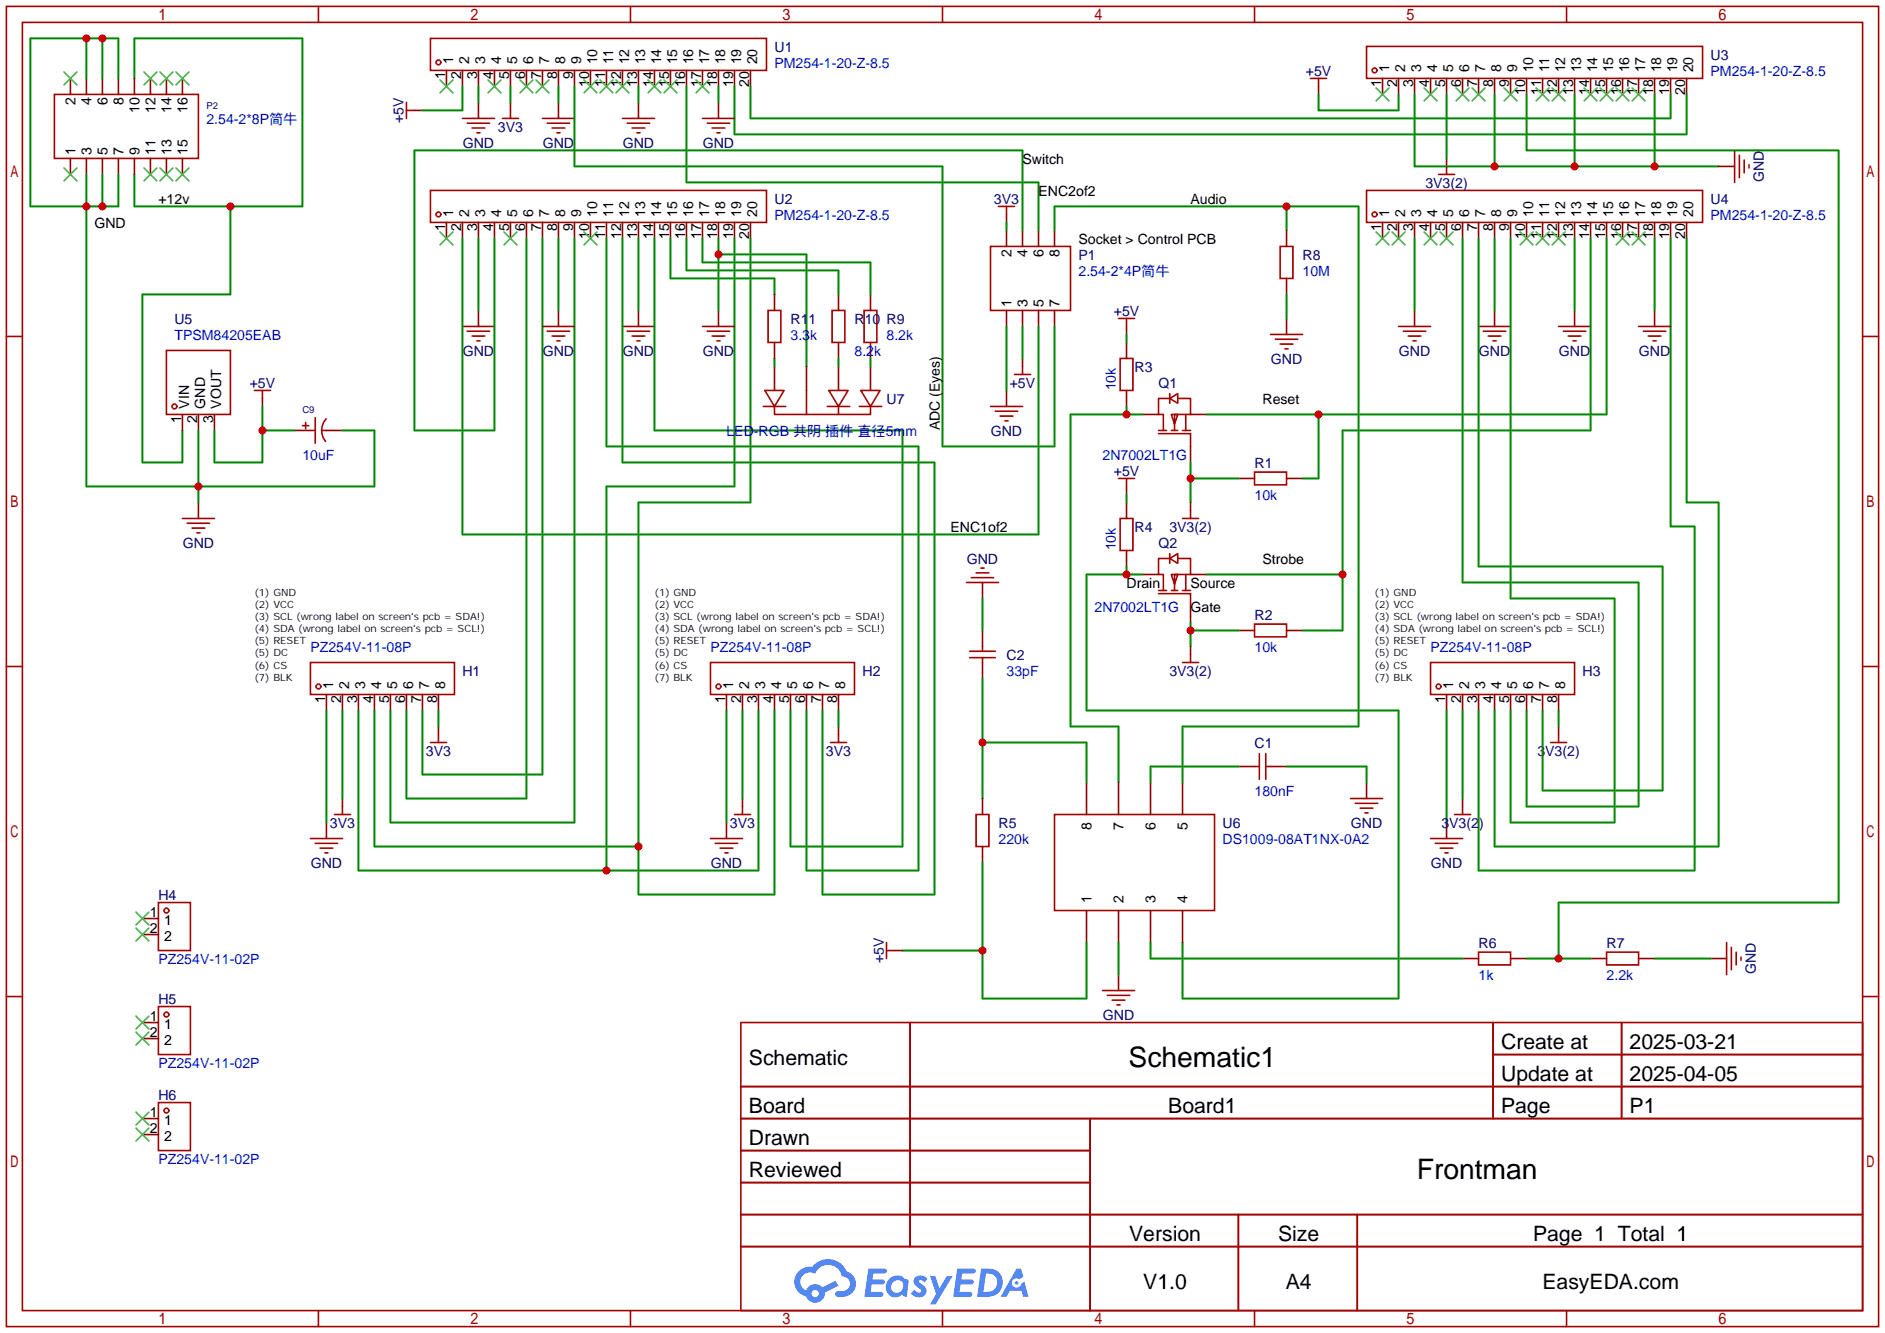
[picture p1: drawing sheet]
<svg xmlns="http://www.w3.org/2000/svg" width="299mm" height="212mm" viewBox="0 0 299 212" stroke-linecap="round" stroke-linejoin="round" font-family="sans-serif">
<g fill="none" stroke="#a10000" stroke-width=".25">
<path d="M1 1h297.2v209.6h-297.2zM3.6 3.6h292.1v204.4h-292.1zM50.5 1v2.6M100.1 1v2.6M149.6 1v2.6M199.1 1v2.6M248.7 1v2.6M1 53.4h2.6M295.7 53.4h2.5M1 105.8h2.6M295.7 105.8h2.5M1 158.2h2.6"/>
<path d="M295.7 158.2h2.5M117.6 162.3h178.1v45.7h-178.1zM117.6 172.5h178.1M117.6 177.5h178.1M144.5 162.3v35.6M173 177.5v30.5M237 162.3v15.2M237 167.4h58.7M257.4 162.3v15.2M117.6 182.6h55.4M117.6 192.8h178.1M117.6 187.7h55.4"/>
<path d="M117.6 197.9h178.1M196.6 192.8v15.2M215.4 192.8v15.2M50.5 208v2.6M100.1 208v2.6M149.6 208v2.6M199.1 208v2.6M248.7 208v2.6"/>
</g>
<g fill="#5487ff">
<path d="M145.3 202.7a1.3 1.3 0 0 1 1.9 .3l-.4 .6a.54 .54 0 0 0-.9-.2v.1a2.32 2.32 0 0 1 1.2 1.4 1.36 1.36 0 0 1-1.1 1 1.36 1.36 0 0 1-1.4-.6l.5-.6a.7 .7 0 0 0 1.1 .3l-.1-.3a1.6 1.6 0 0 1-1.1-1.6z"/>
<path d="M147.6 202.5h.9l.6 2 1.2-2h.9l-2.7 4.6h-.9l1-1.7z"/>
<path d="M137.8 201.4h1.7a1.31 1.31 0 0 1 1.2 .2 .4 .4 0 0 1-.3 .5l-1.8 .1-.1 .9h1.6a.4 .4 0 0 1 .4 .4 .4 .4 0 0 1-.5 .4h-1.6l-.2 1.2h.8a1.23 1.23 0 0 1 1.2 .2 .39 .39 0 0 1-.4 .5h-2.6z"/>
<path d="M151.9 201.4h1.7a1.32 1.32 0 0 1 1.2 .2 .39 .39 0 0 1-.3 .5l-1.8 .1-.1 .9h1.6a.4 .4 0 0 1 .4 .4 .4 .4 0 0 1-.4 .4h-1.7l-.2 1.2h.8a1.23 1.23 0 0 1 1.2 .1 .39 .39 0 0 1-.4 .6h-2.6z"/>
<path d="M161.3 201.4h.8l.3 1.3-.6 .4a.75 .75 0 0 0-1.1 .3 .75 .75 0 0 0 .5 1 .75 .75 0 0 0 .9-.7l.5-.2 .6 2.3h-.8l-.3-.9h-1.8l-.5 .9h-1z"/>
<path d="M155.7 201.4l-.6 4.4h1.5a2.27 2.27 0 0 0 2.5-1.6 2.27 2.27 0 0 0-1.4-2.7zM156.5 202.1a1.5 1.5 0 0 1 1.8 1.6 1.5 1.5 0 0 1-1.9 1.4h-.3z"/>
<path d="M141.2 203a1.62 1.62 0 0 0-.4 2.1 1.62 1.62 0 0 0 2 .6l.4-.2 .3 .3h.4l.3-2.4-.1-.3-.2-.1a.57 .57 0 0 1-.6-.3 1.73 1.73 0 0 0-2.1 .3zM141.8 203.5a.96 .96 0 0 1 1.4 0 .96 .96 0 0 1-.2 1.5 .95 .95 0 0 1-1.4-.1 .95 .95 0 0 1 .2-1.4z"/>
<path d="M126.8 201.8a2.37 2.37 0 0 0 1.1 4 1.54 1.54 0 0 0 1.8 1 1.54 1.54 0 0 0 1.2-1.6l2.2-1.1-.5-.8-2 1a1.57 1.57 0 0 0-2.7 .5 1.5 1.5 0 0 1-.7-2.1 1.5 1.5 0 0 1 2.2-.5 2.23 2.23 0 0 1 2.3-1.4 2.23 2.23 0 0 1 2 1.8 1.16 1.16 0 0 1 1.2 1.1 1.16 1.16 0 0 1-1.1 1.2h-.7a.47 .47 0 0 0-.5 .4 .47 .47 0 0 0 .4 .5 2.23 2.23 0 0 0 2.3-.6 2.23 2.23 0 0 0 .4-2.3 2.16 2.16 0 0 0-1.3-1.1 3.2 3.2 0 0 0-5.5-.7l-1.1 .1zM128.8 205.3a.6 .6 0 0 1 1.2 0 .6 .6 0 0 1-1.2 0z"/>
<circle cx="161.4" cy="203.6" r=".28"/>
</g>
<g fill="none" stroke="#a10000" stroke-width=".25">
<path d="M8.6 15h22.9v10.1h-22.9zM64.5 16.3v2.5M64.5 17.5h1.3M68.3 6.1h53.4v5.1h-53.4zM73.4 18.8h5.1M74.2 19.6h3.5M79.8 18.8h2.5M81 17.5v1.3M86.1 18.8h5.1M86.9 19.6h3.5M98.8 18.8h5.1M99.6 19.6h3.5"/>
<path d="M111.5 18.8h5.1M112.3 19.6h3.5M208 12.4h2.6M209.3 12.4v1.3M216.9 7.4h53.4v5h-53.4zM68.3 30.2h53.4v5.1h-53.4zM74.9 20.3h2.1M75.7 21.1h.5M87.6 20.3h2.1M88.4 21.1h.5M100.3 20.3h2.1M101.1 21.1h.5"/>
<path d="M113 20.3h2.1M113.8 21.1h.5M157.2 39.1h12.7v10.2h-12.7zM158.5 32.8h2.5M159.8 32.8v1.2M203.2 39.1h2v5.1h-2zM216.9 30.2h53.4v5.1h-53.4zM228.3 27.7h2.6M229.6 26.4v1.3M275.3 23.9v5.1M276.1 24.6v3.6M276.9 25.4v2"/>
<path d="M277.6 26.2v.5M26.4 55.6h10.2v10.2h-10.2zM73.4 51.8h5.1M74.2 52.6h3.5M74.9 53.3h2.1M75.7 54.1h.5M86.1 51.8h5.1M86.9 52.6h3.5M87.6 53.3h2.1M88.4 54.1h.5M98.8 51.8h5.1M99.6 52.6h3.5"/>
<path d="M100.3 53.3h2.1M101.1 54.1h.5M111.5 51.8h5.1M112.3 52.6h3.5M113 53.3h2.1M113.8 54.1h.5M121.9 49.3h2.1v5.1h-2.1zM132.1 49.3h2v5.1h-2zM137.2 49.3h2v5.1h-2zM161 59.4h2.6M162.3 58.2v1.2M177.5 50.5h2.6"/>
<path d="M177.8 56.9h2v5.1h-2zM178.8 50.5v1.3M201.7 53.1h5.1M202.4 53.8h3.6M203.2 54.6h2M204 55.4h.5M222 51.8h5.1M222.8 52.6h3.5M223.5 53.3h2.1M224.3 54.1h.5M234.7 51.8h5.1M235.5 52.6h3.5"/>
<path d="M236.2 53.3h2.1M237 54.1h.5M247.4 51.8h5.1M248.2 52.6h3.5M248.9 53.3h2.1M249.7 54.1h.5M260.1 51.8h5.1M260.9 52.6h3.5M261.6 53.3h2.1M262.4 54.1h.5M40.4 62h2.5M41.7 62v1.2"/>
<path d="M48 67.6h1M48.5 67.1v1M49.3 68.3h.7M50 66.3v4.1M51.1 68.3h.7M51.8 66.5a2.74 2.74 0 0 0-.1 3.6M121.2 64.5h3.5M121.4 62h3.1l-1.6 2.5zM122.9 64.5v1.3h15.3v-1.3M128 62v3.8M131.3 64.5h3.6M131.6 62h3l-1.5 2.5z"/>
<path d="M133.1 64.5v1.3M136.4 64.5h3.6M136.7 62h3l-1.5 2.5zM157.2 64.5h5.1M158 65.3h3.5M158.7 66h2.1M159.5 66.8h.5M177.5 75.9h2.6M178.8 75.9v1.3M183.9 68.3h1.3M183.9 68.8h5.1v2.1M185.7 63.2l1.2-.7v1.5z"/>
<path d="M185.7 63.2h-1.8v2.6h.8v2.5M185.7 62.5v1.5M185.9 65.8h1l-.5 1.5zM185.9 68.3h1M186.9 63.2h2.1v2.6h-2.6v2.5M187.7 68.3h1.3M188.2 65.8v2.5M199.1 74.9h5.1v2.1h-5.1zM29 82.3h5M29.7 83.1h3.6M30.5 83.8h2M31.2 84.6h.5"/>
<path d="M153.4 92.5h5.1M154.2 91.7h3.5M154.9 90.9h2.1M155.7 90.2h.5M177.8 82.3h2v5.1h-2zM183.9 94.2h5.1v2.1M183.9 93.7h1.3M185.7 88.6l1.2-.7v1.5zM185.7 88.6h-1.8v2.6h.8v2.5M185.7 87.9v1.5M185.9 91.2h1l-.5 1.5zM185.9 93.7h1"/>
<path d="M186.9 88.6h2.1v2.6h-2.6v2.5M187.7 82.3h2.5M187.7 93.7h1.3M188.2 91.2v2.5M189 81v1.3M199.1 99.1h5.1v2h-5.1zM49.3 105.2h22.8v5h-22.8zM68.3 117.9h2.6M69.6 116.6v1.3M112.8 105.2h22.8v5h-22.8zM131.8 117.9h2.6M133.1 116.6v1.3"/>
<path d="M153.9 104.4h4.1M153.9 103.4h4.1M156 102.6v.8M156 104.4v.8M187.7 105.2h2.5M189 103.9v1.3M199.9 119.6v4.1M200.9 119.6v4.1M227.1 105.2h22.8v5h-22.8zM246.1 117.9h2.6M247.4 116.6v1.3M49.3 133.1h5.1"/>
<path d="M50 133.9h3.6M50.8 134.6h2M51.6 135.4h.5M53.1 129.3h2.5M54.4 128v1.3M112.8 133.1h5.1M113.5 133.9h3.6M114.3 134.6h2M115.1 135.4h.5M116.6 129.3h2.5M117.9 128v1.3M154.9 129.3h2.1v5.1h-2.1z"/>
<path d="M167.4 129.3h25.4v15.2h-25.4zM199.1 121.7h.8M200.9 121.7h.8M214.4 126.7h5.1M215.1 127.5h3.6M215.9 128.3h2M216.7 129h.5M227.1 133.1h5.1M227.8 133.9h3.6M228.6 134.6h2M229.4 135.4h.5M230.9 129.3h2.5"/>
<path d="M232.2 128v1.3M25.1 143.3h5.1v7.6h-5.1zM25.1 159.8h5.1v7.6h-5.1zM140.7 149.6v2.5M140.7 150.9h1.3M175 157.2h5.1M175.8 158h3.5M176.5 158.8h2.1M177.3 159.5h.5M234.7 151.1h5.1v2.1h-5.1zM255 151.1h5.1v2.1h-5.1zM274.1 149.6v5.1"/>
<path d="M274.8 150.4v3.5M275.6 151.1v2.1M276.4 151.9v.5M25.1 175h5.1v7.6h-5.1z"/>
<circle cx="69.6" cy="9.9" r=".38"/>
<circle cx="218.2" cy="11.2" r=".38"/>
<circle cx="69.6" cy="34" r=".38"/>
<circle cx="218.2" cy="34" r=".38"/>
<circle cx="27.7" cy="64.5" r=".38"/>
<circle cx="50.5" cy="109" r=".38"/>
<circle cx="114" cy="109" r=".38"/>
<circle cx="228.3" cy="109" r=".38"/>
<circle cx="26.4" cy="144.5" r=".38"/>
<circle cx="26.4" cy="161" r=".38"/>
<circle cx="26.4" cy="176.3" r=".38"/>
</g>
<g fill="none" stroke="#870000" stroke-width=".25">
<path d="M11.2 12.4v2.6M13.7 12.4v2.6M16.3 12.4v2.6M18.8 12.4v2.6M21.3 12.4v2.6M23.9 12.4v2.6M26.4 12.4v2.6M29 12.4v2.6M65.8 17.5h1.3M70.9 11.2v2.5M73.4 11.2v2.5M75.9 11.2v2.5"/>
<path d="M75.9 16.3v2.5M78.5 11.2v2.5M81 11.2v2.5M81 16.3v1.2M83.6 11.2v2.5M86.1 11.2v2.5M88.6 11.2v2.5M88.6 16.3v2.5M91.2 11.2v2.5M93.7 11.2v2.5M96.3 11.2v2.5M98.8 11.2v2.5"/>
<path d="M101.3 11.2v2.5M101.3 16.3v2.5M103.9 11.2v2.5M106.4 11.2v2.5M109 11.2v2.5M111.5 11.2v2.5M114 11.2v2.5M114 16.3v2.5M116.6 11.2v2.5M119.1 11.2v2.5M209.3 13.7v1.3M219.5 12.4v2.6"/>
<path d="M222 12.4v2.6M224.5 12.4v2.6M227.1 12.4v2.6M229.6 12.4v2.6M232.2 12.4v2.6M234.7 12.4v2.6M237.2 12.4v2.6M239.8 12.4v2.6M242.3 12.4v2.6M244.9 12.4v2.6M247.4 12.4v2.6M249.9 12.4v2.6"/>
<path d="M252.5 12.4v2.6M255 12.4v2.6M257.6 12.4v2.6M260.1 12.4v2.6M262.6 12.4v2.6M265.2 12.4v2.6M267.7 12.4v2.6M11.2 25.1v2.6M13.7 25.1v2.6M16.3 25.1v2.6M18.8 25.1v2.6M21.3 25.1v2.6"/>
<path d="M23.9 25.1v2.6M26.4 25.1v2.6M29 25.1v2.6M70.9 35.3v2.5M73.4 35.3v2.5M75.9 35.3v2.5M78.5 35.3v2.5M81 35.3v2.5M83.6 35.3v2.5M86.1 35.3v2.5M88.6 35.3v2.5M91.2 35.3v2.5"/>
<path d="M93.7 35.3v2.5M96.3 35.3v2.5M98.8 35.3v2.5M101.3 35.3v2.5M103.9 35.3v2.5M106.4 35.3v2.5M109 35.3v2.5M111.5 35.3v2.5M114 35.3v2.5M116.6 35.3v2.5M119.1 35.3v2.5M159.8 34v1.3"/>
<path d="M159.8 36.6v2.5M162.3 36.6v2.5M164.8 36.6v2.5M167.4 36.6v2.5M204.2 36.6v2.5M219.5 35.3v2.5M222 35.3v2.5M224.5 35.3v2.5M227.1 35.3v2.5M229.6 25.1v1.3M229.6 35.3v2.5M232.2 35.3v2.5"/>
<path d="M234.7 35.3v2.5M237.2 35.3v2.5M239.8 35.3v2.5M242.3 35.3v2.5M244.9 35.3v2.5M247.4 35.3v2.5M249.9 35.3v2.5M252.5 35.3v2.5M255 35.3v2.5M257.6 35.3v2.5M260.1 35.3v2.5M262.6 35.3v2.5"/>
<path d="M265.2 35.3v2.5M267.7 35.3v2.5M272.8 26.4h2.5M75.9 49.3v2.5M88.6 49.3v2.5M101.3 49.3v2.5M114 49.3v2.5M122.9 46.7v2.6M122.9 54.4v2.5M122.9 58.2v3.8M128 58.2v3.8M133.1 46.7v2.6"/>
<path d="M133.1 54.4v2.5M133.1 58.2v3.8M138.2 46.7v2.6M138.2 54.4v2.5M138.2 58.2v3.8M159.8 49.3v2.5M162.3 49.3v2.5M162.3 56.9v1.3M164.8 49.3v2.5M167.4 49.3v2.5M178.8 51.8v1.3M178.8 54.4v2.5"/>
<path d="M204.2 44.2v2.5M204.2 50.5v2.6M224.5 49.3v2.5M237.2 49.3v2.5M249.9 49.3v2.5M262.6 49.3v2.5M29 65.8v2.5M31.5 65.8v2.5M31.5 79.8v2.5M34 65.8v2.5M41.7 63.2v1.3M46.7 68.3h2.6"/>
<path d="M51.8 68.3h2.6M159.8 62v2.5M178.8 62v2.5M178.8 77.2v1.3M178.8 79.8v2.5M181.4 65.8h2.5M189 65.8h2.5M189 70.9v2.5M189 79.8v1.2M196.6 75.9h2.5M204.2 75.9h2.6M156 92.5v2.5"/>
<path d="M178.8 87.4v2.5M181.4 91.2h2.5M189 96.3v2.5M189 91.2h2.5M51.8 110.2v2.6M54.4 110.2v2.6M56.9 110.2v2.6M59.4 110.2v2.6M62 110.2v2.6M64.5 110.2v2.6M67.1 110.2v2.6M69.6 110.2v2.6"/>
<path d="M69.6 115.3v1.3M115.3 110.2v2.6M117.9 110.2v2.6M120.4 110.2v2.6M122.9 110.2v2.6M125.5 110.2v2.6M128 110.2v2.6M130.6 110.2v2.6M133.1 110.2v2.6M133.1 115.3v1.3M156 100.1v2.5M156 105.2v2.5"/>
<path d="M189 102.6v1.3M196.6 100.1h2.5M204.2 100.1h2.6M229.6 110.2v2.6M232.2 110.2v2.6M234.7 110.2v2.6M237.2 110.2v2.6M239.8 110.2v2.6M242.3 110.2v2.6M244.9 110.2v2.6M247.4 110.2v2.6M247.4 115.3v1.3"/>
<path d="M51.8 130.6v2.5M54.4 126.7v1.3M115.3 130.6v2.5M117.9 126.7v1.3M156 126.7v2.6M156 134.4v2.5M172.5 124.2v5.1M177.5 124.2v5.1M182.6 124.2v5.1M187.7 124.2v5.1M196.6 121.7h2.5M201.7 121.7h2.5"/>
<path d="M216.9 124.2v2.5M229.6 130.6v2.5M232.2 126.7v1.3M22.6 145.8h2.5M22.6 148.3h2.5M142 150.9h1.3M172.5 144.5v5.1M177.5 144.5v5.1M177.5 154.7v2.5M182.6 144.5v5.1M187.7 144.5v5.1M232.2 152.1h2.5"/>
<path d="M239.8 152.1h2.5M252.5 152.1h2.5M260.1 152.1h2.5M271.5 152.1h2.6M22.6 162.3h2.5M22.6 164.8h2.5M22.6 177.5h2.5M22.6 180.1h2.5"/>
</g>
<g fill="none" stroke="#3c3" stroke-width=".25">
<path d="M10.2 11.4l2 2.1M12.2 11.4l-2 2.1M22.9 11.4l2 2.1M24.9 11.4l-2 2.1M25.4 11.4l2 2.1M27.4 11.4l-2 2.1M27.9 11.4l2.1 2.1M30 11.4l-2.1 2.1M69.8 12.7l2.1 2M71.9 12.7l-2.1 2M77.5 12.7l2 2M79.5 12.7l-2 2"/>
<path d="M82.5 12.7l2.1 2M84.6 12.7l-2.1 2M85.1 12.7l2 2M87.1 12.7l-2 2M92.7 12.7l2 2M94.7 12.7l-2 2M95.2 12.7l2.1 2M97.3 12.7l-2.1 2M97.8 12.7l2 2M99.8 12.7l-2 2M102.9 12.7l2 2M104.9 12.7l-2 2"/>
<path d="M105.4 12.7l2 2M107.4 12.7l-2 2M110.5 12.7l2 2M112.5 12.7l-2 2M218.4 14l2.1 2M220.5 14l-2.1 2M226.1 14l2 2M228.1 14l-2 2M231.1 14l2.1 2M233.2 14l-2.1 2M233.7 14l2 2M235.7 14l-2 2"/>
<path d="M238.8 14l2 2M240.8 14l-2 2M243.8 14l2.1 2M245.9 14l-2.1 2M246.4 14l2 2M248.4 14l-2 2M251.5 14l2 2M253.5 14l-2 2M254 14l2 2M256 14l-2 2M256.5 14l2.1 2M258.6 14l-2.1 2"/>
<path d="M259.1 14l2 2M261.1 14l-2 2M10.2 26.7l2 2M12.2 26.7l-2 2M22.9 26.7l2 2M24.9 26.7l-2 2M25.4 26.7l2 2M27.4 26.7l-2 2M27.9 26.7l2.1 2M30 26.7l-2.1 2M69.8 36.8l2.1 2.1M71.9 36.8l-2.1 2.1"/>
<path d="M80 36.8l2 2.1M82 36.8l-2 2.1M92.7 36.8l2 2.1M94.7 36.8l-2 2.1M218.4 36.8l2.1 2.1M220.5 36.8l-2.1 2.1M221 36.8l2 2.1M223 36.8l-2 2.1M226.1 36.8l2 2.1M228.1 36.8l-2 2.1M228.6 36.8l2 2.1M230.6 36.8l-2 2.1"/>
<path d="M241.3 36.8l2 2.1M243.3 36.8l-2 2.1M243.8 36.8l2.1 2.1M245.9 36.8l-2.1 2.1M246.4 36.8l2 2.1M248.4 36.8l-2 2.1M256.5 36.8l2.1 2.1M258.6 36.8l-2.1 2.1M259.1 36.8l2 2.1M261.1 36.8l-2 2.1M21.6 144.8l2 2M21.6 147.3l2 2.1"/>
<path d="M23.6 144.8l-2 2M23.6 147.3l-2 2.1M21.6 161.3l2 2M21.6 163.8l2 2.1M21.6 176.5l2 2.1M21.6 179.1l2 2M23.6 161.3l-2 2M23.6 163.8l-2 2.1M23.6 176.5l-2 2.1M23.6 179.1l-2 2"/>
</g>
<g fill="none" stroke="#008700" stroke-width=".25">
<path d="M13.7 6.1v6.3M16.3 6.1v6.3M18.8 12.4v-6.3h-14v26.7h14v-5.1M21.3 12.4v-6.3h26.7v26.7h-26.7v-5.1M73.4 13.7v3.8h-6.3M75.9 13.7v2.6M81 13.7v2.6M88.6 13.7v2.6M91.2 13.7v12.7h58.4v44.5h17.8v-19.1M101.3 13.7v2.6M109 13.7v15.3h55.8v7.6M114 13.7v2.6"/>
<path d="M116.6 13.7v7.6h151.1v-6.3M119.1 13.7v5.1h146.1v-3.8M209.3 15v2.5h12.7v-2.5M224.5 15v11.4h48.3M229.6 15v10.1M237.2 15v11.4M242.3 15v8.9h49.5v119.4h-44.4v8.8M249.9 15v11.4M262.6 15v11.4M13.7 27.7v49.5h45.7v-8.9h-5M16.3 27.7v5.1M36.6 32.8v13.9h-14v26.7h6.4v-5.1"/>
<path d="M73.4 37.8v47h91.4v-33M75.9 37.8v11.5M83.6 37.8v88.9h-19.1v-13.9M86.1 37.8v85.1h-19v-10.1M88.6 37.8v11.5M91.2 37.8v92.8h-29.2v-17.8M96.3 37.8v33.1h49.5v67.3h-17.8v-25.4M98.8 37.8v35.6h49.5v68.6h-17.7v-29.2M101.3 37.8v11.5M103.9 37.8v30.5h39.4v66.1h-17.8v-21.6M106.4 37.8v6.4h16.5v2.5M109 37.8v5.1h24.1v3.8"/>
<path d="M111.5 37.8v3.9h26.7v5M114 37.8v11.5M116.6 37.8v39.4h-20.3v61M119.1 37.8v42h-17.8v62.2h21.6v-29.2M159.8 35.3v1.3M162.3 36.6v-12.7h-96.5v44.4h12.7v-30.5M167.4 36.6v-3.8h48.2v82.5h-27.9v8.9M204.2 32.8v3.8M224.5 37.8v11.5M232.2 37.8v54.7h27.9v35.5h-17.8v-15.2M234.7 37.8v52.1h29.2v35.6h-19v-12.7M237.2 37.8v11.5"/>
<path d="M239.8 37.8v57.2h16.5v35.6h-16.5v-17.8M249.9 37.8v11.5M252.5 37.8v30.5h-39.4v31.8h-6.3M255 37.8v28h-63.5M262.6 37.8v11.5M265.2 37.8v45.8h3.8v54.6h-34.3v-25.4M267.7 37.8v42h5.1v54.6h-35.6v-21.6M114 40.4h14v17.8M122.9 56.9v1.3M133.1 56.9v1.3M138.2 56.9v1.3M159.8 51.8v10.2"/>
<path d="M162.3 51.8v5.1M178.8 53.1v1.3M204.2 46.7v3.8M31.5 68.3v11.5M41.7 68.3h5M41.7 64.5v8.9h-7.7v-5.1M178.8 64.5v1.3M178.8 78.5v1.3M181.4 65.8h-11.5v49.5h7.6v8.9M189 73.4v6.4M189 75.9h7.6M209.3 65.8v10.1h-2.5"/>
<path d="M156 95v5.1M178.8 89.9v1.3M181.4 91.2h-8.9v21.6h49.5v45.7h-34.3v-8.9M189 98.8v3.8M191.5 91.2h21.6M51.8 112.8v17.8M54.4 112.8v13.9M56.9 112.8v25.4h63.5v-25.4M59.4 112.8v21.6h41.9M69.6 112.8v2.5M115.3 112.8v17.8M117.9 112.8v13.9"/>
<path d="M133.1 112.8v2.5M156 117.9h16.5v6.3M156 107.7v19M189 100.1h7.6M229.6 112.8v17.8M232.2 112.8v13.9M247.4 112.8v2.5M156 136.9v21.6h16.5v-8.9M196.6 121.7h-14v2.5M204.2 121.7h12.7v2.5M143.3 150.9h12.7M177.5 149.6v5.1"/>
<path d="M182.6 149.6v2.5h49.6M242.3 152.1h10.2M262.6 152.1h8.9"/>
</g>
<g fill="#c00">
<circle cx="96.3" cy="138.2" r=".63"/>
<circle cx="101.3" cy="134.4" r=".63"/>
<circle cx="114" cy="40.4" r=".63"/>
<circle cx="36.6" cy="32.8" r=".63"/>
<circle cx="41.7" cy="68.3" r=".63"/>
<circle cx="31.5" cy="77.2" r=".63"/>
<circle cx="16.3" cy="32.8" r=".63"/>
<circle cx="13.7" cy="32.8" r=".63"/>
<circle cx="13.7" cy="6.1" r=".63"/>
<circle cx="16.3" cy="6.1" r=".63"/>
<circle cx="237.2" cy="26.4" r=".63"/>
<circle cx="249.9" cy="26.4" r=".63"/>
<circle cx="262.6" cy="26.4" r=".63"/>
<circle cx="189" cy="75.9" r=".63"/>
<circle cx="209.3" cy="65.8" r=".63"/>
<circle cx="178.8" cy="65.8" r=".63"/>
<circle cx="213.1" cy="91.2" r=".63"/>
<circle cx="189" cy="100.1" r=".63"/>
<circle cx="178.8" cy="91.2" r=".63"/>
<circle cx="204.2" cy="32.8" r=".63"/>
<circle cx="156" cy="117.9" r=".63"/>
<circle cx="156" cy="150.9" r=".63"/>
<circle cx="247.4" cy="152.1" r=".63"/>
</g>
<g font-size="4.5">
<text x="179.2" y="169.4">Schematic1</text>
<text x="224.9" y="187.1">Frontman</text>
</g>
<g font-size="3.4">
<text x="238.3" y="166.5">Create at</text>
<text x="258.7" y="166.5">2025-03-21</text>
<text x="118.9" y="169">Schematic</text>
<text x="238.3" y="171.6">Update at</text>
<text x="258.7" y="171.6">2025-04-05</text>
<text x="118.9" y="176.6">Board</text>
<text x="185.4" y="176.6">Board1</text>
<text x="238.3" y="176.6">Page</text>
<text x="258.7" y="176.6">P1</text>
<text x="118.9" y="181.7">Drawn</text>
<text x="118.9" y="186.8">Reviewed</text>
<text x="179.2" y="197">Version</text>
<text x="202.9" y="197">Size</text>
<text x="243.3" y="197">Page 1 Total 1</text>
<text x="181.5" y="204.6">V1.0</text>
<text x="204.1" y="204.6">A4</text>
<text x="244.8" y="204.6">EasyEDA.com</text>
</g>
<g font-size="2.2">
<text x="71.9" y="10.2" transform="rotate(-90 71.9 10.2)">1</text>
<text x="74.5" y="10.2" transform="rotate(-90 74.5 10.2)">2</text>
<text x="77" y="10.2" transform="rotate(-90 77 10.2)">3</text>
<text x="79.5" y="10.2" transform="rotate(-90 79.5 10.2)">4</text>
<text x="82.1" y="10.2" transform="rotate(-90 82.1 10.2)">5</text>
<text x="84.6" y="10.2" transform="rotate(-90 84.6 10.2)">6</text>
<text x="87.2" y="10.2" transform="rotate(-90 87.2 10.2)">7</text>
<text x="89.7" y="10.2" transform="rotate(-90 89.7 10.2)">8</text>
<text x="92.2" y="10.2" transform="rotate(-90 92.2 10.2)">9</text>
<text x="94.8" y="10.2" transform="rotate(-90 94.8 10.2)">10</text>
<text x="97.3" y="10.2" transform="rotate(-90 97.3 10.2)">11</text>
<text x="99.9" y="10.2" transform="rotate(-90 99.9 10.2)">12</text>
<text x="102.4" y="10.2" transform="rotate(-90 102.4 10.2)">13</text>
<text x="104.9" y="10.2" transform="rotate(-90 104.9 10.2)">14</text>
<text x="107.5" y="10.2" transform="rotate(-90 107.5 10.2)">15</text>
<text x="110" y="10.2" transform="rotate(-90 110 10.2)">16</text>
<text x="112.6" y="10.2" transform="rotate(-90 112.6 10.2)">17</text>
<text x="115.1" y="10.2" transform="rotate(-90 115.1 10.2)">18</text>
<text x="117.6" y="10.2" transform="rotate(-90 117.6 10.2)">19</text>
<text x="120.2" y="10.2" transform="rotate(-90 120.2 10.2)">20</text>
<text x="220.5" y="11.5" transform="rotate(-90 220.5 11.5)">1</text>
<text x="223.1" y="11.5" transform="rotate(-90 223.1 11.5)">2</text>
<text x="225.6" y="11.5" transform="rotate(-90 225.6 11.5)">3</text>
<text x="228.1" y="11.5" transform="rotate(-90 228.1 11.5)">4</text>
<text x="230.7" y="11.5" transform="rotate(-90 230.7 11.5)">5</text>
<text x="233.2" y="11.5" transform="rotate(-90 233.2 11.5)">6</text>
<text x="235.8" y="11.5" transform="rotate(-90 235.8 11.5)">7</text>
<text x="238.3" y="11.5" transform="rotate(-90 238.3 11.5)">8</text>
<text x="240.8" y="11.5" transform="rotate(-90 240.8 11.5)">9</text>
<text x="243.4" y="11.5" transform="rotate(-90 243.4 11.5)">10</text>
<text x="245.9" y="11.5" transform="rotate(-90 245.9 11.5)">11</text>
<text x="248.5" y="11.5" transform="rotate(-90 248.5 11.5)">12</text>
<text x="251" y="11.5" transform="rotate(-90 251 11.5)">13</text>
<text x="253.5" y="11.5" transform="rotate(-90 253.5 11.5)">14</text>
<text x="256.1" y="11.5" transform="rotate(-90 256.1 11.5)">15</text>
<text x="258.6" y="11.5" transform="rotate(-90 258.6 11.5)">16</text>
<text x="261.2" y="11.5" transform="rotate(-90 261.2 11.5)">17</text>
<text x="263.7" y="11.5" transform="rotate(-90 263.7 11.5)">18</text>
<text x="266.2" y="11.5" transform="rotate(-90 266.2 11.5)">19</text>
<text x="268.8" y="11.5" transform="rotate(-90 268.8 11.5)">20</text>
<text x="12" y="16.7" transform="rotate(-90 12 16.7)">2</text>
<text x="14.5" y="16.7" transform="rotate(-90 14.5 16.7)">4</text>
<text x="17.1" y="16.7" transform="rotate(-90 17.1 16.7)">6</text>
<text x="19.6" y="16.7" transform="rotate(-90 19.6 16.7)">8</text>
<text x="22.1" y="18" transform="rotate(-90 22.1 18)">10</text>
<text x="24.7" y="18" transform="rotate(-90 24.7 18)">12</text>
<text x="27.2" y="18" transform="rotate(-90 27.2 18)">14</text>
<text x="29.8" y="18" transform="rotate(-90 29.8 18)">16</text>
<text x="70.7" y="12.5" transform="rotate(-90 70.7 12.5)">1</text>
<text x="73.2" y="12.5" transform="rotate(-90 73.2 12.5)">2</text>
<text x="75.7" y="12.5" transform="rotate(-90 75.7 12.5)">3</text>
<text x="78.3" y="12.5" transform="rotate(-90 78.3 12.5)">4</text>
<text x="80.8" y="12.5" transform="rotate(-90 80.8 12.5)">5</text>
<text x="83.4" y="12.5" transform="rotate(-90 83.4 12.5)">6</text>
<text x="85.9" y="12.5" transform="rotate(-90 85.9 12.5)">7</text>
<text x="88.4" y="12.5" transform="rotate(-90 88.4 12.5)">8</text>
<text x="91" y="12.5" transform="rotate(-90 91 12.5)">9</text>
<text x="93.5" y="13.8" transform="rotate(-90 93.5 13.8)">10</text>
<text x="96.1" y="13.8" transform="rotate(-90 96.1 13.8)">11</text>
<text x="98.6" y="13.8" transform="rotate(-90 98.6 13.8)">12</text>
<text x="101.1" y="13.8" transform="rotate(-90 101.1 13.8)">13</text>
<text x="103.7" y="13.8" transform="rotate(-90 103.7 13.8)">14</text>
<text x="106.2" y="13.8" transform="rotate(-90 106.2 13.8)">15</text>
<text x="108.8" y="13.8" transform="rotate(-90 108.8 13.8)">16</text>
<text x="111.3" y="13.8" transform="rotate(-90 111.3 13.8)">17</text>
<text x="113.8" y="13.8" transform="rotate(-90 113.8 13.8)">18</text>
<text x="116.4" y="13.8" transform="rotate(-90 116.4 13.8)">19</text>
<text x="118.9" y="13.8" transform="rotate(-90 118.9 13.8)">20</text>
<text x="219.2" y="13.8" transform="rotate(-90 219.2 13.8)">1</text>
<text x="221.8" y="13.8" transform="rotate(-90 221.8 13.8)">2</text>
<text x="224.3" y="13.8" transform="rotate(-90 224.3 13.8)">3</text>
<text x="226.9" y="13.8" transform="rotate(-90 226.9 13.8)">4</text>
<text x="229.4" y="13.8" transform="rotate(-90 229.4 13.8)">5</text>
<text x="231.9" y="13.8" transform="rotate(-90 231.9 13.8)">6</text>
<text x="234.5" y="13.8" transform="rotate(-90 234.5 13.8)">7</text>
<text x="237" y="13.8" transform="rotate(-90 237 13.8)">8</text>
<text x="239.6" y="13.8" transform="rotate(-90 239.6 13.8)">9</text>
<text x="242.1" y="15.1" transform="rotate(-90 242.1 15.1)">10</text>
<text x="244.6" y="15.1" transform="rotate(-90 244.6 15.1)">11</text>
<text x="247.2" y="15.1" transform="rotate(-90 247.2 15.1)">12</text>
<text x="249.7" y="15.1" transform="rotate(-90 249.7 15.1)">13</text>
<text x="252.3" y="15.1" transform="rotate(-90 252.3 15.1)">14</text>
<text x="254.8" y="15.1" transform="rotate(-90 254.8 15.1)">15</text>
<text x="257.3" y="15.1" transform="rotate(-90 257.3 15.1)">16</text>
<text x="259.9" y="15.1" transform="rotate(-90 259.9 15.1)">17</text>
<text x="262.4" y="15.1" transform="rotate(-90 262.4 15.1)">18</text>
<text x="265" y="15.1" transform="rotate(-90 265 15.1)">19</text>
<text x="267.5" y="15.1" transform="rotate(-90 267.5 15.1)">20</text>
<text x="12" y="24.6" transform="rotate(-90 12 24.6)">1</text>
<text x="14.5" y="24.6" transform="rotate(-90 14.5 24.6)">3</text>
<text x="17.1" y="24.6" transform="rotate(-90 17.1 24.6)">5</text>
<text x="19.6" y="24.6" transform="rotate(-90 19.6 24.6)">7</text>
<text x="22.1" y="24.6" transform="rotate(-90 22.1 24.6)">9</text>
<text x="24.7" y="24.6" transform="rotate(-90 24.7 24.6)">11</text>
<text x="27.2" y="24.6" transform="rotate(-90 27.2 24.6)">13</text>
<text x="29.8" y="24.6" transform="rotate(-90 29.8 24.6)">15</text>
<text x="162.3" y="26">Switch</text>
<text x="25.1" y="32.3">+12v</text>
<text x="71.9" y="34.4" transform="rotate(-90 71.9 34.4)">1</text>
<text x="74.5" y="34.4" transform="rotate(-90 74.5 34.4)">2</text>
<text x="77" y="34.4" transform="rotate(-90 77 34.4)">3</text>
<text x="79.5" y="34.4" transform="rotate(-90 79.5 34.4)">4</text>
<text x="82.1" y="34.4" transform="rotate(-90 82.1 34.4)">5</text>
<text x="84.6" y="34.4" transform="rotate(-90 84.6 34.4)">6</text>
<text x="87.2" y="34.4" transform="rotate(-90 87.2 34.4)">7</text>
<text x="89.7" y="34.4" transform="rotate(-90 89.7 34.4)">8</text>
<text x="92.2" y="34.4" transform="rotate(-90 92.2 34.4)">9</text>
<text x="94.8" y="34.4" transform="rotate(-90 94.8 34.4)">10</text>
<text x="97.3" y="34.4" transform="rotate(-90 97.3 34.4)">11</text>
<text x="99.9" y="34.4" transform="rotate(-90 99.9 34.4)">12</text>
<text x="102.4" y="34.4" transform="rotate(-90 102.4 34.4)">13</text>
<text x="104.9" y="34.4" transform="rotate(-90 104.9 34.4)">14</text>
<text x="107.5" y="34.4" transform="rotate(-90 107.5 34.4)">15</text>
<text x="110" y="34.4" transform="rotate(-90 110 34.4)">16</text>
<text x="112.6" y="34.4" transform="rotate(-90 112.6 34.4)">17</text>
<text x="115.1" y="34.4" transform="rotate(-90 115.1 34.4)">18</text>
<text x="117.6" y="34.4" transform="rotate(-90 117.6 34.4)">19</text>
<text x="120.2" y="34.4" transform="rotate(-90 120.2 34.4)">20</text>
<text x="164.8" y="31">ENC2of2</text>
<text x="189" y="32.3">Audio</text>
<text x="220.5" y="34.4" transform="rotate(-90 220.5 34.4)">1</text>
<text x="223.1" y="34.4" transform="rotate(-90 223.1 34.4)">2</text>
<text x="225.6" y="34.4" transform="rotate(-90 225.6 34.4)">3</text>
<text x="228.1" y="34.4" transform="rotate(-90 228.1 34.4)">4</text>
<text x="230.7" y="34.4" transform="rotate(-90 230.7 34.4)">5</text>
<text x="233.2" y="34.4" transform="rotate(-90 233.2 34.4)">6</text>
<text x="235.8" y="34.4" transform="rotate(-90 235.8 34.4)">7</text>
<text x="238.3" y="34.4" transform="rotate(-90 238.3 34.4)">8</text>
<text x="240.8" y="34.4" transform="rotate(-90 240.8 34.4)">9</text>
<text x="243.4" y="34.4" transform="rotate(-90 243.4 34.4)">10</text>
<text x="245.9" y="34.4" transform="rotate(-90 245.9 34.4)">11</text>
<text x="248.5" y="34.4" transform="rotate(-90 248.5 34.4)">12</text>
<text x="251" y="34.4" transform="rotate(-90 251 34.4)">13</text>
<text x="253.5" y="34.4" transform="rotate(-90 253.5 34.4)">14</text>
<text x="256.1" y="34.4" transform="rotate(-90 256.1 34.4)">15</text>
<text x="258.6" y="34.4" transform="rotate(-90 258.6 34.4)">16</text>
<text x="261.2" y="34.4" transform="rotate(-90 261.2 34.4)">17</text>
<text x="263.7" y="34.4" transform="rotate(-90 263.7 34.4)">18</text>
<text x="266.2" y="34.4" transform="rotate(-90 266.2 34.4)">19</text>
<text x="268.8" y="34.4" transform="rotate(-90 268.8 34.4)">20</text>
<text x="15" y="36.1">GND</text>
<text x="70.7" y="36.7" transform="rotate(-90 70.7 36.7)">1</text>
<text x="73.2" y="36.7" transform="rotate(-90 73.2 36.7)">2</text>
<text x="75.7" y="36.7" transform="rotate(-90 75.7 36.7)">3</text>
<text x="78.3" y="36.7" transform="rotate(-90 78.3 36.7)">4</text>
<text x="80.8" y="36.7" transform="rotate(-90 80.8 36.7)">5</text>
<text x="83.4" y="36.7" transform="rotate(-90 83.4 36.7)">6</text>
<text x="85.9" y="36.7" transform="rotate(-90 85.9 36.7)">7</text>
<text x="88.4" y="36.7" transform="rotate(-90 88.4 36.7)">8</text>
<text x="91" y="36.7" transform="rotate(-90 91 36.7)">9</text>
<text x="93.5" y="37.9" transform="rotate(-90 93.5 37.9)">10</text>
<text x="96.1" y="37.9" transform="rotate(-90 96.1 37.9)">11</text>
<text x="98.6" y="37.9" transform="rotate(-90 98.6 37.9)">12</text>
<text x="101.1" y="37.9" transform="rotate(-90 101.1 37.9)">13</text>
<text x="103.7" y="37.9" transform="rotate(-90 103.7 37.9)">14</text>
<text x="106.2" y="37.9" transform="rotate(-90 106.2 37.9)">15</text>
<text x="108.8" y="37.9" transform="rotate(-90 108.8 37.9)">16</text>
<text x="111.3" y="37.9" transform="rotate(-90 111.3 37.9)">17</text>
<text x="113.8" y="37.9" transform="rotate(-90 113.8 37.9)">18</text>
<text x="116.4" y="37.9" transform="rotate(-90 116.4 37.9)">19</text>
<text x="118.9" y="37.9" transform="rotate(-90 118.9 37.9)">20</text>
<text x="160.6" y="40.9" transform="rotate(-90 160.6 40.9)">2</text>
<text x="163.1" y="40.9" transform="rotate(-90 163.1 40.9)">4</text>
<text x="165.6" y="40.9" transform="rotate(-90 165.6 40.9)">6</text>
<text x="168.2" y="40.9" transform="rotate(-90 168.2 40.9)">8</text>
<text x="171.2" y="38.7">Socket &gt; Control PCB</text>
<text x="219.2" y="36.7" transform="rotate(-90 219.2 36.7)">1</text>
<text x="221.8" y="36.7" transform="rotate(-90 221.8 36.7)">2</text>
<text x="224.3" y="36.7" transform="rotate(-90 224.3 36.7)">3</text>
<text x="226.9" y="36.7" transform="rotate(-90 226.9 36.7)">4</text>
<text x="229.4" y="36.7" transform="rotate(-90 229.4 36.7)">5</text>
<text x="231.9" y="36.7" transform="rotate(-90 231.9 36.7)">6</text>
<text x="234.5" y="36.7" transform="rotate(-90 234.5 36.7)">7</text>
<text x="237" y="36.7" transform="rotate(-90 237 36.7)">8</text>
<text x="239.6" y="36.7" transform="rotate(-90 239.6 36.7)">9</text>
<text x="242.1" y="37.9" transform="rotate(-90 242.1 37.9)">10</text>
<text x="244.6" y="37.9" transform="rotate(-90 244.6 37.9)">11</text>
<text x="247.2" y="37.9" transform="rotate(-90 247.2 37.9)">12</text>
<text x="249.7" y="37.9" transform="rotate(-90 249.7 37.9)">13</text>
<text x="252.3" y="37.9" transform="rotate(-90 252.3 37.9)">14</text>
<text x="254.8" y="37.9" transform="rotate(-90 254.8 37.9)">15</text>
<text x="257.3" y="37.9" transform="rotate(-90 257.3 37.9)">16</text>
<text x="259.9" y="37.9" transform="rotate(-90 259.9 37.9)">17</text>
<text x="262.4" y="37.9" transform="rotate(-90 262.4 37.9)">18</text>
<text x="265" y="37.9" transform="rotate(-90 265 37.9)">19</text>
<text x="267.5" y="37.9" transform="rotate(-90 267.5 37.9)">20</text>
<text x="160.6" y="48.8" transform="rotate(-90 160.6 48.8)">1</text>
<text x="163.1" y="48.8" transform="rotate(-90 163.1 48.8)">3</text>
<text x="165.6" y="48.8" transform="rotate(-90 165.6 48.8)">5</text>
<text x="168.2" y="48.8" transform="rotate(-90 168.2 48.8)">7</text>
<text x="30" y="64.8" transform="rotate(-90 30 64.8)">VIN</text>
<text x="32.6" y="64.8" transform="rotate(-90 32.6 64.8)">GND</text>
<text x="35.1" y="64.8" transform="rotate(-90 35.1 64.8)">VOUT</text>
<text x="200.4" y="64.1">Reset</text>
<text x="28.7" y="67.2" transform="rotate(-90 28.7 67.2)">1</text>
<text x="31.3" y="67.2" transform="rotate(-90 31.3 67.2)">2</text>
<text x="33.8" y="67.2" transform="rotate(-90 33.8 67.2)">3</text>
<text x="149.2" y="68.3" transform="rotate(-90 149.2 68.3)">ADC (Eyes)</text>
<text x="150.9" y="84.4">ENC1of2</text>
<text x="200.4" y="89.5">Strobe</text>
<text x="178.8" y="93.3">Drain</text>
<text x="189" y="93.3">Source</text>
<text x="189" y="97.1">Gate</text>
<text x="51.6" y="111.6" transform="rotate(-90 51.6 111.6)">1</text>
<text x="52.9" y="109.3" transform="rotate(-90 52.9 109.3)">1</text>
<text x="54.1" y="111.6" transform="rotate(-90 54.1 111.6)">2</text>
<text x="55.4" y="109.3" transform="rotate(-90 55.4 109.3)">2</text>
<text x="56.7" y="111.6" transform="rotate(-90 56.7 111.6)">3</text>
<text x="58" y="109.3" transform="rotate(-90 58 109.3)">3</text>
<text x="59.2" y="111.6" transform="rotate(-90 59.2 111.6)">4</text>
<text x="60.5" y="109.3" transform="rotate(-90 60.5 109.3)">4</text>
<text x="61.8" y="111.6" transform="rotate(-90 61.8 111.6)">5</text>
<text x="63" y="109.3" transform="rotate(-90 63 109.3)">5</text>
<text x="64.3" y="111.6" transform="rotate(-90 64.3 111.6)">6</text>
<text x="65.6" y="109.3" transform="rotate(-90 65.6 109.3)">6</text>
<text x="66.8" y="111.6" transform="rotate(-90 66.8 111.6)">7</text>
<text x="68.1" y="109.3" transform="rotate(-90 68.1 109.3)">7</text>
<text x="69.4" y="111.6" transform="rotate(-90 69.4 111.6)">8</text>
<text x="70.7" y="109.3" transform="rotate(-90 70.7 109.3)">8</text>
<text x="115.1" y="111.6" transform="rotate(-90 115.1 111.6)">1</text>
<text x="116.4" y="109.3" transform="rotate(-90 116.4 109.3)">1</text>
<text x="117.6" y="111.6" transform="rotate(-90 117.6 111.6)">2</text>
<text x="118.9" y="109.3" transform="rotate(-90 118.9 109.3)">2</text>
<text x="120.2" y="111.6" transform="rotate(-90 120.2 111.6)">3</text>
<text x="121.5" y="109.3" transform="rotate(-90 121.5 109.3)">3</text>
<text x="122.7" y="111.6" transform="rotate(-90 122.7 111.6)">4</text>
<text x="124" y="109.3" transform="rotate(-90 124 109.3)">4</text>
<text x="125.3" y="111.6" transform="rotate(-90 125.3 111.6)">5</text>
<text x="126.5" y="109.3" transform="rotate(-90 126.5 109.3)">5</text>
<text x="127.8" y="111.6" transform="rotate(-90 127.8 111.6)">6</text>
<text x="129.1" y="109.3" transform="rotate(-90 129.1 109.3)">6</text>
<text x="130.3" y="111.6" transform="rotate(-90 130.3 111.6)">7</text>
<text x="131.6" y="109.3" transform="rotate(-90 131.6 109.3)">7</text>
<text x="132.9" y="111.6" transform="rotate(-90 132.9 111.6)">8</text>
<text x="134.2" y="109.3" transform="rotate(-90 134.2 109.3)">8</text>
<text x="229.4" y="111.6" transform="rotate(-90 229.4 111.6)">1</text>
<text x="230.7" y="109.3" transform="rotate(-90 230.7 109.3)">1</text>
<text x="231.9" y="111.6" transform="rotate(-90 231.9 111.6)">2</text>
<text x="233.2" y="109.3" transform="rotate(-90 233.2 109.3)">2</text>
<text x="234.5" y="111.6" transform="rotate(-90 234.5 111.6)">3</text>
<text x="235.8" y="109.3" transform="rotate(-90 235.8 109.3)">3</text>
<text x="237" y="111.6" transform="rotate(-90 237 111.6)">4</text>
<text x="238.3" y="109.3" transform="rotate(-90 238.3 109.3)">4</text>
<text x="239.6" y="111.6" transform="rotate(-90 239.6 111.6)">5</text>
<text x="240.8" y="109.3" transform="rotate(-90 240.8 109.3)">5</text>
<text x="242.1" y="111.6" transform="rotate(-90 242.1 111.6)">6</text>
<text x="243.4" y="109.3" transform="rotate(-90 243.4 109.3)">6</text>
<text x="244.6" y="111.6" transform="rotate(-90 244.6 111.6)">7</text>
<text x="245.9" y="109.3" transform="rotate(-90 245.9 109.3)">7</text>
<text x="247.2" y="111.6" transform="rotate(-90 247.2 111.6)">8</text>
<text x="248.5" y="109.3" transform="rotate(-90 248.5 109.3)">8</text>
<text x="173.3" y="131.8" transform="rotate(-90 173.3 131.8)">8</text>
<text x="178.3" y="131.8" transform="rotate(-90 178.3 131.8)">7</text>
<text x="183.4" y="131.8" transform="rotate(-90 183.4 131.8)">6</text>
<text x="188.5" y="131.8" transform="rotate(-90 188.5 131.8)">5</text>
<text x="173.3" y="143.3" transform="rotate(-90 173.3 143.3)">1</text>
<text x="178.3" y="143.3" transform="rotate(-90 178.3 143.3)">2</text>
<text x="183.4" y="143.3" transform="rotate(-90 183.4 143.3)">3</text>
<text x="188.5" y="143.3" transform="rotate(-90 188.5 143.3)">4</text>
<text x="23.8" y="145.6">1</text>
<text x="23.8" y="148.1">2</text>
<text x="26.1" y="146.9">1</text>
<text x="26.1" y="149.4">2</text>
<text x="23.8" y="162.1">1</text>
<text x="23.8" y="164.6">2</text>
<text x="26.1" y="163.4">1</text>
<text x="26.1" y="165.9">2</text>
<text x="23.8" y="177.3">1</text>
<text x="23.8" y="179.9">2</text>
<text x="26.1" y="178.6">1</text>
<text x="26.1" y="181.1">2</text>
</g>
<g font-size="2.2" fill="#000080">
<text x="122.9" y="8.2">U1</text>
<text x="207.3" y="12">+5V</text>
<text x="271.5" y="9.5">U3</text>
<text x="64.1" y="19.6" transform="rotate(-90 64.1 19.6)">+5V</text>
<text x="73.5" y="23.4">GND</text>
<text x="79" y="20.9">3V3</text>
<text x="86.2" y="23.4">GND</text>
<text x="98.9" y="23.4">GND</text>
<text x="111.6" y="23.4">GND</text>
<text x="226.3" y="29.8">3V3(2)</text>
<text x="280" y="28.9" transform="rotate(-90 280 28.9)">GND</text>
<text x="122.9" y="32.3">U2</text>
<text x="157.8" y="32.3">3V3</text>
<text x="271.5" y="32.3">U4</text>
<text x="171.2" y="41.2">P1</text>
<text x="206.8" y="41.2">R8</text>
<text x="27.7" y="51.4">U5</text>
<text x="125.5" y="51.4">R11</text>
<text x="135.6" y="51.4">R10</text>
<text x="140.7" y="51.4">R9</text>
<text x="176.8" y="50.1">+5V</text>
<text x="73.5" y="56.4">GND</text>
<text x="86.2" y="56.4">GND</text>
<text x="98.9" y="56.4">GND</text>
<text x="111.6" y="56.4">GND</text>
<text x="180.1" y="59">R3</text>
<text x="201.7" y="57.7">GND</text>
<text x="222" y="56.4">GND</text>
<text x="234.7" y="56.4">GND</text>
<text x="247.4" y="56.4">GND</text>
<text x="260.1" y="56.4">GND</text>
<text x="39.6" y="61.5">+5V</text>
<text x="140.7" y="64.1">U7</text>
<text x="160.3" y="61.5">+5V</text>
<text x="183.9" y="61.5">Q1</text>
<text x="157.3" y="69.1">GND</text>
<text x="176.8" y="75.5">+5V</text>
<text x="199.1" y="74.2">R1</text>
<text x="29" y="86.9">GND</text>
<text x="153.5" y="89.5">GND</text>
<text x="180.1" y="84.4">R4</text>
<text x="183.9" y="86.9">Q2</text>
<text x="185.6" y="84.4">3V3(2)</text>
<text x="199.1" y="98.4">R2</text>
<text x="73.4" y="107.2">H1</text>
<text x="136.9" y="107.2">H2</text>
<text x="159.8" y="104.7">C2</text>
<text x="185.6" y="107.2">3V3(2)</text>
<text x="251.2" y="107.2">H3</text>
<text x="67.6" y="119.9">3V3</text>
<text x="131.1" y="119.9">3V3</text>
<text x="199.1" y="118.7">C1</text>
<text x="244" y="119.9">3V3(2)</text>
<text x="52.4" y="131.4">3V3</text>
<text x="115.9" y="131.4">3V3</text>
<text x="158.5" y="131.4">R5</text>
<text x="194.1" y="131.4">U6</text>
<text x="214.4" y="131.4">GND</text>
<text x="228.8" y="131.4">3V3(2)</text>
<text x="49.3" y="137.7">GND</text>
<text x="112.8" y="137.7">GND</text>
<text x="227.1" y="137.7">GND</text>
<text x="25.1" y="142.8">H4</text>
<text x="140.3" y="152.9" transform="rotate(-90 140.3 152.9)">+5V</text>
<text x="234.7" y="150.4">R6</text>
<text x="255" y="150.4">R7</text>
<text x="278.7" y="154.6" transform="rotate(-90 278.7 154.6)">GND</text>
<text x="25.1" y="159.3">H5</text>
<text x="175.1" y="161.9">GND</text>
<text x="25.1" y="174.6">H6</text>
</g>
<g font-size="2.2" fill="#00f">
<text x="122.9" y="10.7">PM254-1-20-Z-8.5</text>
<text x="271.5" y="12">PM254-1-20-Z-8.5</text>
<text x="32.8" y="19.6">2.54-2*8P简牛</text>
<text x="122.9" y="34.9">PM254-1-20-Z-8.5</text>
<text x="271.5" y="34.9">PM254-1-20-Z-8.5</text>
<text x="171.2" y="43.7">2.54-2*4P简牛</text>
<text x="206.8" y="43.7">10M</text>
<text x="27.7" y="53.9">TPSM84205EAB</text>
<text x="125.5" y="53.9">3.3k</text>
<text x="140.7" y="53.9">8.2k</text>
<text x="135.6" y="56.4">8.2k</text>
<text x="177.1" y="62" transform="rotate(-90 177.1 62)">10k</text>
<text x="115.3" y="69.1">LED-RGB 共阴 插件 直径5mm</text>
<text x="48" y="73">10uF</text>
<text x="175" y="73">2N7002LT1G</text>
<text x="199.1" y="79.3">10k</text>
<text x="177.1" y="87.4" transform="rotate(-90 177.1 87.4)">10k</text>
<text x="173.7" y="97.1">2N7002LT1G</text>
<text x="49.3" y="103.4">PZ254V-11-08P</text>
<text x="112.8" y="103.4">PZ254V-11-08P</text>
<text x="159.8" y="107.2">33pF</text>
<text x="199.1" y="103.4">10k</text>
<text x="227.1" y="103.4">PZ254V-11-08P</text>
<text x="199.1" y="126.3">180nF</text>
<text x="158.5" y="133.9">220k</text>
<text x="194.1" y="133.9">DS1009-08AT1NX-0A2</text>
<text x="25.1" y="153">PZ254V-11-02P</text>
<text x="234.7" y="155.5">1k</text>
<text x="255" y="155.5">2.2k</text>
<text x="25.1" y="169.5">PZ254V-11-02P</text>
<text x="25.1" y="184.7">PZ254V-11-02P</text>
</g>
<g font-size="1.6">
<text x="40.4" y="94.7">(1) GND</text>
<text x="103.9" y="94.7">(1) GND</text>
<text x="218.2" y="94.7">(1) GND</text>
<text x="40.4" y="96.6">(2) VCC</text>
<text x="40.4" y="98.5">(3) SCL (wrong label on screen's pcb = SDA!)</text>
<text x="40.4" y="100.4">(4) SDA (wrong label on screen's pcb = SCL!)</text>
<text x="103.9" y="96.6">(2) VCC</text>
<text x="103.9" y="98.5">(3) SCL (wrong label on screen's pcb = SDA!)</text>
<text x="103.9" y="100.4">(4) SDA (wrong label on screen's pcb = SCL!)</text>
<text x="218.2" y="96.6">(2) VCC</text>
<text x="218.2" y="98.5">(3) SCL (wrong label on screen's pcb = SDA!)</text>
<text x="218.2" y="100.4">(4) SDA (wrong label on screen's pcb = SCL!)</text>
<text x="40.4" y="102.3">(5) RESET</text>
<text x="40.4" y="104.2">(5) DC</text>
<text x="40.4" y="106.1">(6) CS</text>
<text x="103.9" y="102.3">(5) RESET</text>
<text x="103.9" y="104.2">(5) DC</text>
<text x="103.9" y="106.1">(6) CS</text>
<text x="218.2" y="102.3">(5) RESET</text>
<text x="218.2" y="104.2">(5) DC</text>
<text x="218.2" y="106.1">(6) CS</text>
<text x="40.4" y="108">(7) BLK</text>
<text x="103.9" y="108">(7) BLK</text>
<text x="218.2" y="108">(7) BLK</text>
</g>
<g font-size="1.5" fill="#000080">
<text x="32.8" y="17.2">P2</text>
<text x="48" y="65.5">C9</text>
</g>
</svg>
